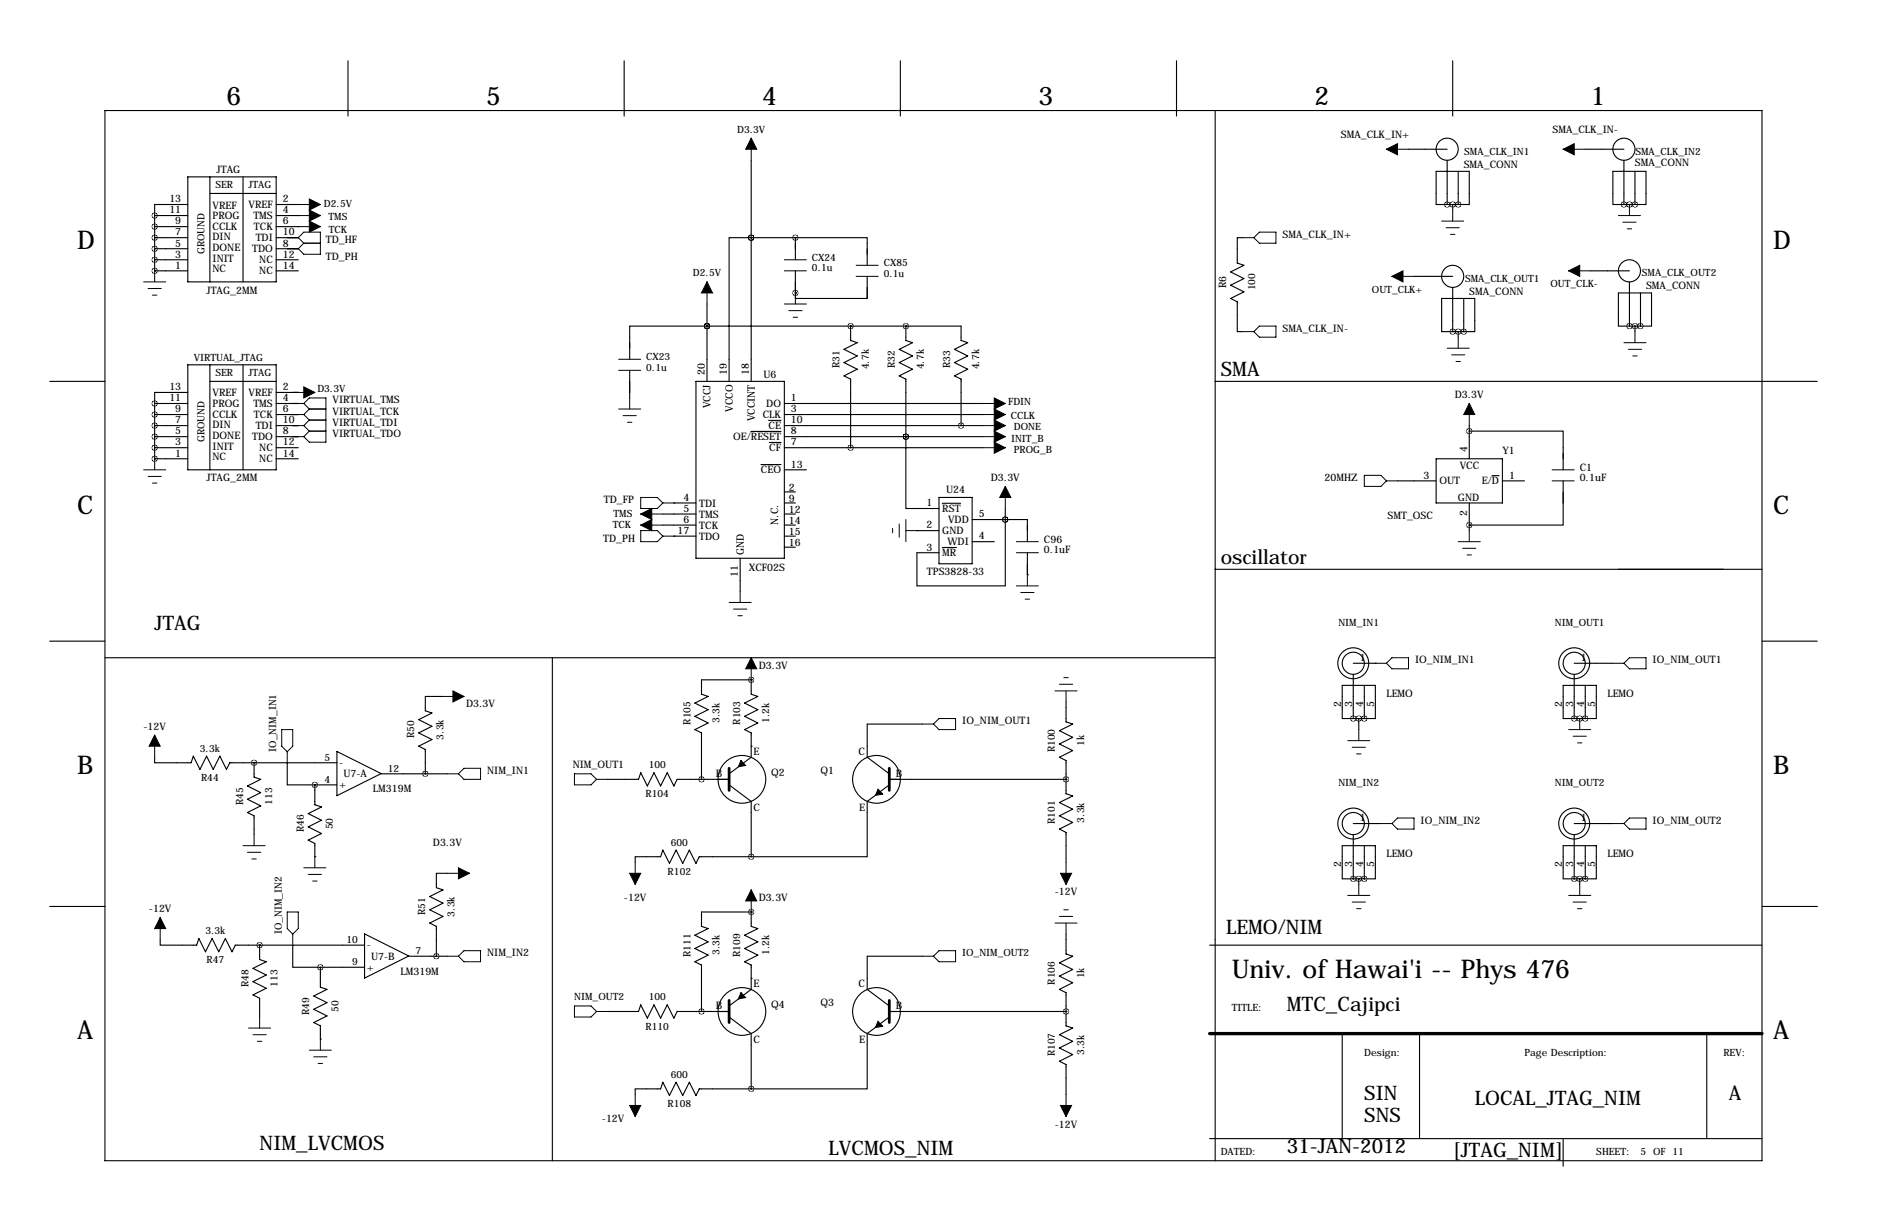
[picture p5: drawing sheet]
<svg xmlns="http://www.w3.org/2000/svg" width="432mm" height="279mm" viewBox="0 0 432 279" stroke-linecap="round" stroke-linejoin="round" font-family="sans-serif">
<g fill="none" stroke="#000" stroke-width=".25">
<path d="M80 14v12.7M143.5 14v12.7M207 14v12.7M270.5 14v12.7M334 14v12.7M24.1 25.4h381v241.3h-381zM172.7 36.8v50.8M279.4 25.4v241.3M323.8 34.3h8.9M332.7 36.8v10.2M335.3 39.4v7.6M364.5 34.3h8.9"/>
<path d="M373.4 36.8v10.2M375.9 39.4v7.6M35.6 59.7h7.6M35.6 57.2h7.6M35.6 54.6h7.6M35.6 52.1h7.6M35.6 49.5h7.6M35.6 49.5v12.7M43.2 47h-7.6v2.5M43.2 40.6h20.3v24.2h-20.3zM48.3 40.6v24.2M48.3 44.4h15.2"/>
<path d="M55.9 40.6v24.2M63.5 59.7h5.1M63.5 57.2h5.1M63.5 54.6h5.1M63.5 52.1h5.1M63.5 47h5.1M63.5 49.5h5.1M68.6 47h.1M68.6 49.5h.1M68.6 52.1h.1M172.7 54.6h-5.1v33M172.7 54.6h.1"/>
<path d="M172.7 54.6h10.2M182.9 54.6h16.5v6.4M182.9 54.6h.1M182.9 54.6v5.1M285.8 54.6h-1.3v5.9l1.5 .5-3 1.5 3 1.5-3 1.5 3 1.6-3 1.5 1.5 .7v6.9h1.3M332.7 47h-2.5v-7.6h7.6v7.6h-2.5M332.7 47h2.6M334 47v1.3M373.4 47h-2.6v-7.6h7.7v7.6h-2.6M373.4 47h2.5M374.6 47h.1M35.6 62.2h.1"/>
<path d="M35.6 62.2h7.6M63.5 62.2h5.1M162.6 74.9h.1M162.6 74.9h-17.8v7.6M162.6 69.8v17.8M162.6 74.9h58.4v3.3l1.5 .5-3 1.6 3 1.5-3 1.5 3 1.5-3 1.6 1.5 .7v10.7M182.9 67.3h.1M182.9 62.2v5.1M195.6 74.9h.1M195.6 74.9v3.3l1.5 .5-3 1.6 3 1.5-3 1.5 3 1.5-3 1.6 1.5 .7v15.8M199.4 63.5v5.1h-16.5v-1.3M208.3 74.9h.1"/>
<path d="M208.3 74.9v3.3l1.5 .5-3 1.6 3 1.5-3 1.5 3 1.5-3 1.6 1.5 .7v13.2M325.1 63.5h8.9M334 76.2h-2.5v-7.6h7.6v7.6h-2.6M334 66v10.2M334 76.2h2.5M335.3 76.2v1.3M336.5 68.6v7.6M365.8 62.2h8.8M374.6 74.9h-2.5v-7.6h7.6v7.6h-2.5M374.6 64.8v10.1M374.6 74.9h2.6M375.9 74.9v1.3"/>
<path d="M377.2 67.3v7.6M11.4 87.6h12.7M35.6 92.7h7.6M35.6 95.2h7.6M35.6 97.8h7.6M35.6 92.7v12.7M43.2 90.2h-7.6v2.5M43.2 83.8h20.3v24.1h-20.3zM48.3 87.6h15.2M48.3 83.8v24.1M55.9 83.8v24.1M63.5 92.7h5.1"/>
<path d="M63.5 95.2h5.1M63.5 97.8h5.1M63.5 90.2h5.1M144.8 85.1v6.3M160 87.6h20.3v40.7h-20.3zM172.7 99.1h6.9M176.7 96.6h2.9M180.3 92.7h45.8M180.3 95.2h45.8M180.3 97.8h45.8M279.4 87.6h138.4M337.8 99.1h21.6v8.8"/>
<path d="M337.8 97.8v7.6M35.6 105.4h.1M35.6 100.3h7.6M35.6 102.9h7.6M35.6 105.4h7.6M63.5 100.3h5.1M63.5 102.9h5.1M63.5 105.4h5.1M152.4 118.1h7.6M154.9 115.6h.1M154.9 115.6h5.1M175 106.7h4.6"/>
<path d="M176.9 101.7h2.7M180.3 115.6h2.6M180.3 118.1h2.6M180.3 100.3h45.8M180.3 102.9h45.8M180.3 107.9h5.1M180.3 113h2.6M208.3 100.3h.1M208.3 100.3v16.5h7.6M215.9 114.3h7.6v15.2h-7.6zM216.7 115.6h4.2M223.5 119.4h12.7v5.1"/>
<path d="M231.1 119.4v15.2h-20.3v-7.6h5.1M231.1 119.4h.1M231.1 116.8v2.6M321.3 110.5h8.9M330.2 105.4h15.2v10.2h-15.2zM337.8 115.6v6.3M343 109.3h1.7M345.4 110.5h5.1M359.4 110.5v10.2h-21.6M152.4 120.7h7.6M154.9 123.2h.1M154.9 123.2h5.1"/>
<path d="M170.2 128.3v7.6M180.3 120.7h2.6M180.3 123.2h2.6M180.3 125.7h2.6M210.8 121.9h.1M210.8 121.9h5.1M216.7 125.8h3.2M223.5 124.5h5.1M236.2 132.1h.1M236.2 127v5.1M279.4 130.8h125.7M337.8 120.7h.1"/>
<path d="M11.4 147.3h12.7M24.1 151.1h255.3M127 151.1v115.6M172.7 156.2h.1M172.7 156.2h-11.4v3.3l1.5 .5-3 1.5 3 1.6-3 1.5 3 1.5-3 1.5 1.5 .8v10.7M172.7 156.2v3.3l1.5 .5-3 1.5 3 1.6-3 1.5 3 1.5-3 1.5 1.5 .8v5.6l-5.1 3.8M311.1 152.4h5.1M311.1 154.9v10.2M313.7 157.5v7.6M316.2 152.4h.1M361.9 154.9v10.2M361.9 152.4h8.9"/>
<path d="M364.5 157.5v7.6M405.1 147.3h12.7M35.6 174v1.3h8.3l.5-1.6 1.6 3.1 1.5-3.1 1.5 3.1 1.5-3.1 1.6 3.1 .7-1.5h24.7M58.4 175.3h.1M58.4 175.3v3.3l1.5 .5-3 1.5 3 1.5-3 1.5 3 1.6-3 1.5 1.5 .8v4.3M66 175.3v5h6.4M77.5 172.7l10.1 5-10.1 5.1zM87.6 177.8h15.3M101.6 160h-3.8v3.3l1.5 .5-3 1.6 3 1.5-3 1.5 3 1.5-3 1.5 1.5 .8v5.6M139.7 179.1h7.1l.5-1.6 1.5 3.1 1.6-3.1 1.5 3.1 1.5-3.1 1.5 3.1 .8-1.5h5.6M161.3 179.1h6.3M172.7 171.4h.1"/>
<path d="M204.5 179.1h40.6M212.1 166.4h-12.7v7.6l5.1 3.8M245.1 179.1h.1M245.1 161.3v4.6l1.5 .5-3 1.5 3 1.5-3 1.5 3 1.6-3 1.5 1.5 .8v7.6l1.5 .5-3 1.5 3 1.5-3 1.6 3 1.5-3 1.5 1.5 .8v6.8M311.1 165.1h-2.5v-7.6h7.6v7.6h-2.5M311.1 165.1h2.6M312.4 165.1v2.5M361.9 165.1h-2.5v-7.6h7.6v7.6h-2.5M361.9 165.1h2.6M363.2 165.1h.1M72.4 180.3h.1M72.4 196.8h.1"/>
<path d="M72.4 180.3h5.1M72.4 180.3v4.6l1.5 .5-3 1.5 3 1.6-3 1.5 3 1.5-3 1.5 1.5 .8v3M167.6 180.3l5.1 3.8v12.7M172.7 196.8h-11.9l-.8 1.6-1.5-3.1-1.5 3.1-1.6-3.1-1.5 3.1-1.5-3.1-.5 1.5h-5.9v1.3M204.5 180.3l-5.1 3.8v12.7h-26.7M311.1 191.8v10.1M311.1 189.2h6.4M313.7 194.3v7.6M361.9 191.8v10.1M361.9 189.2h8.9M364.5 194.3v7.6M11.4 208.3h12.7"/>
<path d="M36.8 215.9v1.3h8.4l.5-1.6 1.5 3.1 1.6-3.1 1.5 3.1 1.5-3.1 1.5 3.1 .8-1.5h29.7M59.7 217.2h.1M59.7 217.2v3.3l1.5 .5-3 1.5 3 1.5-3 1.6 3 1.5-3 1.5 1.5 .8v4.3M67.3 217.2v5h6.4M83.8 214.6l10.2 5.1-10.2 5zM94 219.7h8.9M102.9 200.7h-2.6v3.3l1.6 .5-3.1 1.5 3.1 1.5-3.1 1.5 3.1 1.6-3.1 1.5 1.5 .8v6.8M172.7 209.5h.1M172.7 209.5v3.4l1.5 .5-3 1.5 3 1.5-3 1.5 3 1.6-3 1.5 1.5 .7v5.6l-5.1 3.8M172.7 209.5h-11.4v3.4l1.5 .5-3 1.5 3 1.5-3 1.5 3 1.6-3 1.5 1.5 .7v10.7M212.1 219.7h-12.7v7.6l5.1 3.8M245.1 214.6v4.6l1.5 .5-3 1.5 3 1.6-3 1.5 3 1.5-3 1.5 1.5 .8v7.6l1.5 .5-3 1.5 3 1.6-3 1.5 3 1.5-3 1.5 1.5 .8v6.9"/>
<path d="M278.1 217.2h127M311.1 201.9h-2.5v-7.6h7.6v7.6h-2.5M311.1 201.9h2.6M312.4 201.9v1.3M361.9 201.9h-2.5v-7.6h7.6v7.6h-2.5M361.9 201.9h2.6M363.2 201.9v1.3M405.2 208.3h12.7M73.7 238.8h.1M73.7 222.2h10.1M73.7 222.2v4.6l1.5 .5-3.1 1.6 3.1 1.5-3.1 1.5 3.1 1.5-3.1 1.5 1.6 .8v3.1M139.7 232.4h7.1l.5-1.5 1.5 3 1.6-3 1.5 3 1.5-3 1.5 3 .8-1.5h11.9"/>
<path d="M167.6 233.7l5.1 3.8v12.7M172.7 224.8h.1M204.5 233.7l-5.1 3.8v12.7h-26.7M204.5 232.4h40.6M245.1 232.4h.1M308.6 237.5v24.1M326.4 237.5v24.1M392.4 237.5v24.1M172.7 250.2h-11.9l-.8 1.5-1.5-3-1.5 3-1.6-3-1.5 3-1.5-3-.5 1.5h-5.9v1.3M278.1 261.6h127M359.4 261.6v6.4"/>
<circle cx="332.7" cy="34.3" r="2.54"/>
<circle cx="373.4" cy="34.3" r="2.54"/>
<circle cx="334" cy="63.5" r="2.54"/>
<circle cx="374.7" cy="62.2" r="2.54"/>
<circle cx="311.1" cy="152.4" r="3.6"/>
<circle cx="311.2" cy="152.4" r="2.54"/>
<circle cx="361.9" cy="152.4" r="3.6"/>
<circle cx="362" cy="152.4" r="2.54"/>
<circle cx="170.6" cy="179.1" r="5.5"/>
<circle cx="201.5" cy="179.1" r="5.5"/>
<circle cx="311.1" cy="189.2" r="3.6"/>
<circle cx="311.2" cy="189.2" r="2.54"/>
<circle cx="361.9" cy="189.2" r="3.6"/>
<circle cx="362" cy="189.2" r="2.54"/>
<circle cx="170.6" cy="232.4" r="5.5"/>
<circle cx="201.5" cy="232.4" r="5.5"/>
</g>
<path d="M278.1 237.5h127" fill="none" stroke="#000" stroke-width=".76"/>
<g fill="none" stroke="#000" stroke-width=".23">
<path d="M172.7 31.8v5M318.8 34.3h5M359.4 34.3h5.1M66 57.2h2.6M66 54.6h2.6M68.6 47h5.1M68.6 49.5h5.1M68.6 52.1h5.1M68.6 54.6l1.2-1.3h3.9v5.1h-3.9l-1.2-1.2M68.6 54.6l1.2 1.3M69.8 55.9h3.9M69.8 55.9l-1.2 1.3"/>
<path d="M180.3 59.7h5.1M285.8 54.6h2.5M289.6 53.3h3.8v2.6h-3.8l-1.3-1.3zM331.5 50.8h5M332.5 52.3h3M333.5 53.8h1M334 48.3v2.5M372.1 49.5h5.1M373.1 51.1h3.1M374.1 52.6h1.1M374.6 47v2.5M33 64.8h5.1"/>
<path d="M34 66.3h3.1M35.1 67.8h1M35.6 62.2v2.6M162.6 64.8v5M180.3 62.2h5.1M180.3 69.8h5.1M181.4 71.4h3M182.4 72.9h1M182.9 67.3v2.5M196.8 61h5.1M196.8 63.5h5.1M285.8 76.2h2.5"/>
<path d="M288.3 76.2l1.3-1.3h3.8v2.6h-3.8zM320 63.5h5.1M335.3 77.5v2.5M360.7 62.2h5.1M373.4 78.7h5.1M375.9 76.2v2.5M67.3 92.7h2.5M67.3 95.2h2.5M67.3 97.8h2.5M67.3 90.2h5.1M69.8 92.7l1.3-1.3h3.8v10.2h-3.8l-1.3-1.3M69.8 92.7l1.3 1.3"/>
<path d="M69.8 95.2l1.3 1.3M69.8 97.8l1.3 1.3M71.1 94h3.8M71.1 96.5h3.8M71.1 94l-1.3 1.2M71.1 99.1h3.8M71.1 96.5l-1.3 1.3M71.1 99.1l-1.3 1.2M142.2 82.5h5.1M142.2 85.1h5.1M142.2 94h5.1M143.3 95.5h3"/>
<path d="M144.3 97h1M144.8 91.4v2.6M226.1 92.7h5M226.1 95.2h5M226.1 97.8h5M332.7 80h5.1M333.8 81.5h3M334.8 83.1h1M337.8 92.7v5.1M374.4 80.3h3M375.4 81.8h1M33 107.9h5.1"/>
<path d="M34 109.5h3.1M35.1 111h1M35.6 105.4v2.5M67.3 100.3h2.5M147.3 118.1h5.1M147.3 114.3h3.8l1.3 1.3-1.3 1.2h-3.8zM152.4 115.6h2.5M208.3 119.4v5.1M226.1 100.3h5M226.1 102.9h5M231.1 111.8v5M313.7 109.2h3.8l1.3 1.3-1.3 1.3h-3.8z"/>
<path d="M318.8 110.5h2.5M356.9 107.9h5M356.9 110.5h5M147.3 121.9h3.8l1.3 1.3-1.3 1.3h-3.8zM147.3 120.7h5.1M152.4 123.2h2.5M167.6 138.4h5.1M168.7 140h3M170.2 135.9v2.5M205.2 121.4v1M206.8 120.4v3M208.3 121.9h2.5"/>
<path d="M233.7 124.5h5.1M233.7 127h5.1M233.7 134.6h5.1M234.7 136.1h3M235.7 137.7h1M236.2 132.1v2.5M335.3 124.5h5.1M336.3 126h3M337.3 127.5h1M337.8 121.9v2.6M169.7 141.5h1M172.7 151.1v5.1"/>
<path d="M242.6 158.8h5M243.6 157.2h3M244.6 155.7h1M245.1 158.8v2.5M316.2 152.4h2.6M318.8 152.4l1.2-1.3h3.8v2.6h-3.8zM370.8 152.4h2.6M374.6 151.1h3.9v2.6h-3.9l-1.2-1.3zM35.6 168.9v5.1M64.8 167.6h2.5v3.8l-1.3 1.3-1.2-1.3zM66 172.7v2.6M101.6 160h5.1"/>
<path d="M102.9 177.8h2.5M106.7 176.5h3.8v2.6h-3.8l-1.3-1.3zM132.1 177.8h3.8l1.3 1.3-1.3 1.2h-3.8zM137.2 179.1h2.5M212.1 166.4h2.5M215.9 165.1h3.8v2.5h-3.8l-1.3-1.2zM309.9 170.2h5.1M310.9 171.7h3M311.9 173.2h1M312.4 167.6v2.6M360.7 167.6h5.1M361.7 169.2h3"/>
<path d="M362.7 170.7h1M363.2 165.1v2.5M55.9 194.3h5.1M56.9 195.8h3M57.9 197.4h1M58.4 191.8v2.5M69.8 199.4h5.1M72.4 196.8v2.6M146 198.1v5.1M245.1 198.1v5.1M317.5 189.2h2.5M321.3 188h3.8v2.5h-3.8l-1.3-1.3z"/>
<path d="M370.8 189.2h2.6M374.6 188h3.9v2.5h-3.9l-1.2-1.3zM36.8 210.8v5.1M66 209.5h2.6v3.9l-1.3 1.2-1.3-1.2zM67.3 214.6v2.6M70.9 200.9h3M71.9 202.4h1M102.9 219.7h2.5M102.9 200.7h5M106.7 218.4h3.8v2.6h-3.8l-1.3-1.3zM172.7 204.5v5M212.1 219.7h2.5"/>
<path d="M215.9 218.4h3.8v2.6h-3.8l-1.3-1.3zM242.6 212.1h5M243.6 210.6h3M244.6 209h1M245.1 212.1v2.5M309.9 205.7h5.1M310.9 207.3h3M311.9 208.8h1M312.4 203.2v2.5M360.7 205.7h5.1M361.7 207.3h3M362.7 208.8h1"/>
<path d="M363.2 203.2v2.5M57.1 236.2h5.1M58.2 237.7h3M59.2 239.3h1M59.7 233.7v2.5M73.7 238.8v2.5M132.1 231.1h3.8l1.3 1.3-1.3 1.3h-3.8zM137.2 232.4h2.5M71.1 241.3h5.1M72.1 242.8h3.1M73.2 244.3h1M146 251.5v5"/>
<path d="M245.1 251.5v5"/>
</g>
<path d="M167.6 176.5v5.1M204.5 176.5v5.1M167.6 229.9v5M204.5 229.9v5" fill="none" stroke="#000" stroke-width=".63"/>
<path d="M170.4 174.8l1 1.1-1.6 .3zM201.9 181.4l1 1.1-1.6 .2zM170.4 228.1l1 1.1-1.6 .3zM201.9 234.7l1 1.1-1.6 .3z" fill="#000" stroke="#000" stroke-width=".25"/>
<g fill="#000" stroke="#000" stroke-width=".23">
<path d="M172.7 31.8l1.3 2.5h-2.6zM318.8 34.3l2.5-1.3v2.6zM359.4 34.3l2.5-1.3v2.6zM71.1 45.7l2.6 1.3-2.6 1.3zM71.1 48.3l2.6 1.2-2.6 1.3zM71.1 50.8l2.6 1.3-2.6 1.2zM162.6 64.8l1.2 2.5h-2.5zM320 63.5l2.6-1.3v2.6zM360.7 62.2l2.5-1.2v2.5zM69.8 88.9l2.6 1.3-2.6 1.2zM228.6 91.4l2.5 1.3-2.5 1.3zM228.6 94l2.5 1.2-2.5 1.3z"/>
<path d="M228.6 96.5l2.5 1.3-2.5 1.3zM337.8 92.7l1.3 2.5h-2.6zM147.3 118.1l2.6-1.3v2.6zM228.6 99.1l2.5 1.2-2.5 1.3zM228.6 101.6l2.5 1.3-2.5 1.2zM231.1 111.8l1.3 2.5h-2.5zM147.3 120.7l2.6-1.3v2.5zM172.7 151.1l1.3 2.6h-2.6zM35.6 168.9l1.2 2.5h-2.5zM104.1 158.8l2.6 1.2-2.6 1.3zM36.8 210.8l1.3 2.6h-2.5zM105.4 199.4l2.5 1.3-2.5 1.2z"/>
<path d="M144.8 200.7h2.5l-1.3 2.5zM172.7 204.5l1.3 2.5h-2.6zM243.8 200.7h2.6l-1.3 2.5zM144.8 254h2.5l-1.3 2.5zM243.8 254h2.6l-1.3 2.5z"/>
</g>
<path d="M35.5 59.7a.05 .05 0 0 0 .1 0 .05 .05 0 0 0-.1 0zM35.5 57.2a.05 .05 0 0 0 .1 0 .05 .05 0 0 0-.1 0zM35.5 54.6a.05 .05 0 0 0 .1 0 .05 .05 0 0 0-.1 0zM35.5 52.1a.05 .05 0 0 0 .1 0 .05 .05 0 0 0-.1 0zM35.5 49.5a.05 .05 0 0 0 .1 0 .05 .05 0 0 0-.1 0zM35.5 62.2a.05 .05 0 0 0 .1 0 .05 .05 0 0 0-.1 0zM208.2 74.9a.05 .05 0 0 0 .1 0 .05 .05 0 0 0-.1 0zM162.5 74.9a.05 .05 0 0 0 .1 0 .05 .05 0 0 0-.1 0zM195.5 102.9a.05 .05 0 0 0 .1 0 .05 .05 0 0 0-.1 0zM208.2 100.3a.05 .05 0 0 0 .1 0 .05 .05 0 0 0-.1 0zM220.9 97.8a.05 .05 0 0 0 .1 0 .05 .05 0 0 0-.1 0zM172.7 54.6a.05 .05 0 0 0 .1 0 .05 .05 0 0 0-.1 0zM195.5 74.9a.05 .05 0 0 0 .1 0 .05 .05 0 0 0-.1 0zM162.5 74.9a.05 .05 0 0 0 .1 0 .05 .05 0 0 0-.1 0zM231.1 119.4a.05 .05 0 0 0 .1 0 .05 .05 0 0 0-.1 0zM231.1 119.4a.05 .05 0 0 0 .1 0 .05 .05 0 0 0-.1 0zM208.2 100.3a.05 .05 0 0 0 .1 0 .05 .05 0 0 0-.1 0zM172.7 54.6a.05 .05 0 0 0 .1 0 .05 .05 0 0 0-.1 0zM182.8 54.6a.05 .05 0 0 0 .1 0 .05 .05 0 0 0-.1 0zM182.8 67.3a.05 .05 0 0 0 .1 0 .05 .05 0 0 0-.1 0zM35.5 102.9a.05 .05 0 0 0 .1 0 .05 .05 0 0 0-.1 0zM35.5 100.3a.05 .05 0 0 0 .1 0 .05 .05 0 0 0-.1 0zM35.5 97.8a.05 .05 0 0 0 .1 0 .05 .05 0 0 0-.1 0zM35.5 95.3a.05 .05 0 0 0 .1 0 .05 .05 0 0 0-.1 0zM35.5 92.7a.05 .05 0 0 0 .1 0 .05 .05 0 0 0-.1 0zM35.5 105.4a.05 .05 0 0 0 .1 0 .05 .05 0 0 0-.1 0zM332.7 47a.05 .05 0 0 0 .1 0 .05 .05 0 0 0-.1 0zM334 47a.05 .05 0 0 0 .1 0 .05 .05 0 0 0-.1 0zM335.2 47a.05 .05 0 0 0 .1 0 .05 .05 0 0 0-.1 0zM373.3 47a.05 .05 0 0 0 .1 0 .05 .05 0 0 0-.1 0zM374.6 47a.05 .05 0 0 0 .1 0 .05 .05 0 0 0-.1 0zM375.9 47a.05 .05 0 0 0 .1 0 .05 .05 0 0 0-.1 0zM334 76.2a.05 .05 0 0 0 .1 0 .05 .05 0 0 0-.1 0zM335.2 76.2a.05 .05 0 0 0 .1 0 .05 .05 0 0 0-.1 0zM336.5 76.2a.05 .05 0 0 0 .1 0 .05 .05 0 0 0-.1 0zM374.6 74.9a.05 .05 0 0 0 .1 0 .05 .05 0 0 0-.1 0zM375.9 74.9a.05 .05 0 0 0 .1 0 .05 .05 0 0 0-.1 0zM377.1 74.9a.05 .05 0 0 0 .1 0 .05 .05 0 0 0-.1 0zM311.1 165.1a.05 .05 0 0 0 .1 0 .05 .05 0 0 0-.1 0zM312.4 165.1a.05 .05 0 0 0 .1 0 .05 .05 0 0 0-.1 0zM313.6 165.1a.05 .05 0 0 0 .1 0 .05 .05 0 0 0-.1 0zM311.1 201.9a.05 .05 0 0 0 .1 0 .05 .05 0 0 0-.1 0zM312.4 201.9a.05 .05 0 0 0 .1 0 .05 .05 0 0 0-.1 0zM313.6 201.9a.05 .05 0 0 0 .1 0 .05 .05 0 0 0-.1 0zM361.9 201.9a.05 .05 0 0 0 .1 0 .05 .05 0 0 0-.1 0zM363.2 201.9a.05 .05 0 0 0 .1 0 .05 .05 0 0 0-.1 0zM364.4 201.9a.05 .05 0 0 0 .1 0 .05 .05 0 0 0-.1 0zM58.4 175.3a.05 .05 0 0 0 .1 0 .05 .05 0 0 0-.1 0zM72.3 180.3a.05 .05 0 0 0 .1 0 .05 .05 0 0 0-.1 0zM59.6 217.2a.05 .05 0 0 0 .1 0 .05 .05 0 0 0-.1 0zM73.6 222.3a.05 .05 0 0 0 .1 0 .05 .05 0 0 0-.1 0zM97.7 177.8a.05 .05 0 0 0 .1 0 .05 .05 0 0 0-.1 0zM100.3 219.7a.05 .05 0 0 0 .1 0 .05 .05 0 0 0-.1 0zM361.9 165.1a.05 .05 0 0 0 .1 0 .05 .05 0 0 0-.1 0zM363.2 165.1a.05 .05 0 0 0 .1 0 .05 .05 0 0 0-.1 0zM364.4 165.1a.05 .05 0 0 0 .1 0 .05 .05 0 0 0-.1 0zM245.1 179.1a.05 .05 0 0 0 .1 0 .05 .05 0 0 0-.1 0zM172.7 196.9a.05 .05 0 0 0 .1 0 .05 .05 0 0 0-.1 0zM161.2 179.1a.05 .05 0 0 0 .1 0 .05 .05 0 0 0-.1 0zM172.7 156.2a.05 .05 0 0 0 .1 0 .05 .05 0 0 0-.1 0zM245.1 232.4a.05 .05 0 0 0 .1 0 .05 .05 0 0 0-.1 0zM172.7 250.2a.05 .05 0 0 0 .1 0 .05 .05 0 0 0-.1 0zM161.2 232.4a.05 .05 0 0 0 .1 0 .05 .05 0 0 0-.1 0zM172.7 209.6a.05 .05 0 0 0 .1 0 .05 .05 0 0 0-.1 0zM337.8 99.1a.05 .05 0 0 0 .1 0 .05 .05 0 0 0-.1 0zM337.8 120.7a.05 .05 0 0 0 .1 0 .05 .05 0 0 0-.1 0z" fill="#000" stroke="#000" stroke-width="1.3"/>
<g font-size="5.9">
<text x="52.1" y="24.1">6</text>
<text x="111.8" y="24.1">5</text>
<text x="175.3" y="24.1">4</text>
<text x="238.8" y="24.1">3</text>
<text x="302.3" y="24.1">2</text>
<text x="365.8" y="24.1">1</text>
<text x="17.8" y="57.2">D</text>
<text x="407.7" y="57.2">D</text>
<text x="17.8" y="118.1">C</text>
<text x="407.7" y="118.1">C</text>
<text x="17.8" y="177.8">B</text>
<text x="407.7" y="177.8">B</text>
<text x="283.2" y="224.8">Univ. of Hawai'i -- Phys 476</text>
<text x="17.8" y="238.8">A</text>
<text x="407.7" y="238.8">A</text>
</g>
<g font-size="4.6">
<text x="280.7" y="86.4">SMA</text>
<text x="280.7" y="129.5">oscillator</text>
<text x="35.6" y="144.8">JTAG</text>
<text x="281.9" y="214.6">LEMO/NIM</text>
<text x="295.9" y="232.4">MTC_Cajipci</text>
<text x="313.7" y="252.7">SIN</text>
<text x="313.7" y="257.8">SNS</text>
<text x="339.1" y="254">LOCAL_JTAG_NIM</text>
<text x="397.5" y="252.7">A</text>
<text x="59.7" y="264.2">NIM_LVCMOS</text>
<text x="190.5" y="265.4">LVCMOS_NIM</text>
<text x="295.9" y="264.8">31-JAN-2012</text>
<text x="334.1" y="265.8">[JTAG_NIM]</text>
</g>
<g font-size="2.4">
<text x="308.3" y="31.8">SMA_CLK_IN+</text>
<text x="357" y="30.5">SMA_CLK_IN-</text>
<text x="49.8" y="39.8">JTAG</text>
<text x="336.5" y="38.5">SMA_CONN</text>
<text x="375.9" y="38.2">SMA_CONN</text>
<text x="38.9" y="46.5">13</text>
<text x="48.9" y="47.9">VREF</text>
<text x="57.2" y="47.8">VREF</text>
<text x="65" y="46.5">2</text>
<text x="38.9" y="49">11</text>
<text x="40.3" y="51.6">9</text>
<text x="48.9" y="52.8">CCLK</text>
<text x="48.9" y="50.4">PROG</text>
<text x="58.3" y="50.4">TMS</text>
<text x="58.4" y="52.9">TCK</text>
<text x="65" y="49">4</text>
<text x="65" y="51.6">6</text>
<text x="40.3" y="59.2">3</text>
<text x="40.3" y="56.6">5</text>
<text x="40.3" y="54.1">7</text>
<text x="48.9" y="57.7">DONE</text>
<text x="48.9" y="55.2">DIN</text>
<text x="58" y="58">TDO</text>
<text x="58.8" y="55.4">TDI</text>
<text x="65" y="56.6">8</text>
<text x="65" y="54.1">10</text>
<text x="65" y="59.2">12</text>
<text x="74.9" y="59.7">TD_PH</text>
<text x="74.9" y="55.9">TD_HF</text>
<text x="294.9" y="54.6">SMA_CLK_IN+</text>
<text x="40.3" y="61.7">1</text>
<text x="48.9" y="62.6">NC</text>
<text x="48.9" y="60.1">INIT</text>
<text x="59.6" y="60.5">NC</text>
<text x="59.6" y="63.1">NC</text>
<text x="65" y="61.7">14</text>
<text x="47.5" y="67.4">JTAG_2MM</text>
<text x="281.9" y="66.2" transform="rotate(-90 281.9 66.2)">R6</text>
<text x="337.8" y="67.7">SMA_CONN</text>
<text x="378.5" y="66.4">SMA_CONN</text>
<text x="294.9" y="76.2">SMA_CLK_IN-</text>
<text x="38.9" y="89.7">13</text>
<text x="65" y="89.7">2</text>
<text x="162.1" y="86.1" transform="rotate(-90 162.1 86.1)">20</text>
<text x="167.1" y="86.1" transform="rotate(-90 167.1 86.1)">19</text>
<text x="172.2" y="86.1" transform="rotate(-90 172.2 86.1)">18</text>
<text x="175.5" y="86.9">U6</text>
<text x="38.9" y="92.2">11</text>
<text x="40.3" y="94.7">9</text>
<text x="48.9" y="96">CCLK</text>
<text x="48.9" y="93.5">PROG</text>
<text x="48.9" y="91.1">VREF</text>
<text x="57.2" y="91">VREF</text>
<text x="58.3" y="93.5">TMS</text>
<text x="65" y="92.2">4</text>
<text x="65" y="94.7">6</text>
<text x="76.5" y="92.7">VIRTUAL_TMS</text>
<text x="76.5" y="95.2">VIRTUAL_TCK</text>
<text x="163.4" y="93.8" transform="rotate(-90 163.4 93.8)">VCCJ</text>
<text x="168.5" y="94.6" transform="rotate(-90 168.5 94.6)">VCCO</text>
<text x="176.2" y="93.5">DO</text>
<text x="181.9" y="92.2">1</text>
<text x="181.9" y="94.7">3</text>
<text x="334.5" y="91.4">D3.3V</text>
<text x="40.3" y="99.8">5</text>
<text x="40.3" y="97.3">7</text>
<text x="48.9" y="100.9">DONE</text>
<text x="48.9" y="98.4">DIN</text>
<text x="58" y="101.2">TDO</text>
<text x="58.4" y="96.1">TCK</text>
<text x="58.8" y="98.6">TDI</text>
<text x="65" y="99.8">8</text>
<text x="65" y="97.3">10</text>
<text x="76.5" y="97.8">VIRTUAL_TDI</text>
<text x="76.5" y="100.3">VIRTUAL_TDO</text>
<text x="168.6" y="101.2">OE/RESET</text>
<text x="173.6" y="96.8" transform="rotate(-90 173.6 96.8)">VCCINT</text>
<text x="175.4" y="96.1">CLK</text>
<text x="176.7" y="98.6">CE</text>
<text x="181.9" y="97.3">10</text>
<text x="181.9" y="99.8">8</text>
<text x="40.3" y="104.9">1</text>
<text x="40.3" y="102.4">3</text>
<text x="48.9" y="105.7">NC</text>
<text x="48.9" y="103.3">INIT</text>
<text x="59.6" y="103.7">NC</text>
<text x="59.6" y="106.2">NC</text>
<text x="65" y="102.4">12</text>
<text x="65" y="104.9">14</text>
<text x="176.9" y="103.7">CF</text>
<text x="181.9" y="102.4">7</text>
<text x="181.9" y="107.4">13</text>
<text x="335.6" y="107.8">VCC</text>
<text x="337.3" y="103.9" transform="rotate(-90 337.3 103.9)">4</text>
<text x="345.4" y="104.4">Y1</text>
<text x="47.5" y="110.6">JTAG_2MM</text>
<text x="175" y="108.8">CEO</text>
<text x="181.4" y="112.8">2</text>
<text x="217.5" y="113.3">U24</text>
<text x="227.8" y="110.5">D3.3V</text>
<text x="304.6" y="110.5">20MHZ</text>
<text x="327.3" y="110">3</text>
<text x="331" y="111.3">OUT</text>
<text x="340.7" y="111.3">E/D</text>
<text x="347" y="110">1</text>
<text x="363.2" y="108.2">C1</text>
<text x="363.2" y="110.6">0.1uF</text>
<text x="138.9" y="115.6">TD_FP</text>
<text x="157.1" y="115.1">4</text>
<text x="157.1" y="117.6">5</text>
<text x="160.8" y="116.4">TDI</text>
<text x="160.8" y="118.9">TMS</text>
<text x="181.4" y="117.9">12</text>
<text x="181.4" y="115.3">9</text>
<text x="213" y="116.3">1</text>
<text x="216.7" y="117.7">RST</text>
<text x="225" y="118.9">5</text>
<text x="319" y="119.3">SMT_OSC</text>
<text x="335.2" y="115.1">GND</text>
<text x="337.3" y="118.5" transform="rotate(-90 337.3 118.5)">2</text>
<text x="138.7" y="124.5">TD_PH</text>
<text x="155.8" y="122.7">17</text>
<text x="157.1" y="120.1">6</text>
<text x="160.8" y="121.5">TCK</text>
<text x="160.8" y="124">TDO</text>
<text x="178.9" y="120.7" transform="rotate(-90 178.9 120.7)">N.C.</text>
<text x="181.4" y="125.5">16</text>
<text x="181.4" y="122.9">15</text>
<text x="181.4" y="120.4">14</text>
<text x="213" y="121.4">2</text>
<text x="216.7" y="122.8">GND</text>
<text x="217.9" y="125.3">WDI</text>
<text x="218" y="120.2">VDD</text>
<text x="225" y="124">4</text>
<text x="240" y="124.7">C96</text>
<text x="171" y="127.5" transform="rotate(-90 171 127.5)">GND</text>
<text x="172.2" y="131.2">XCF02S</text>
<text x="213" y="126.5">3</text>
<text x="216.7" y="127.8">MR</text>
<text x="240" y="127.1">0.1uF</text>
<text x="169.7" y="132.5" transform="rotate(-90 169.7 132.5)">11</text>
<text x="213.1" y="132.2">TPS3828-33</text>
<text x="174.5" y="153.7">D3.3V</text>
<text x="312.7" y="151.9">1</text>
<text x="325.4" y="152.4">IO_NIM_IN1</text>
<text x="363.5" y="151.9">1</text>
<text x="380" y="152.4">IO_NIM_OUT1</text>
<text x="318.8" y="160.2">LEMO</text>
<text x="369.6" y="160.2">LEMO</text>
<text x="33" y="167.6">-12V</text>
<text x="107.2" y="162.6">D3.3V</text>
<text x="221.2" y="166.4">IO_NIM_OUT1</text>
<text x="308.4" y="162.4" transform="rotate(-90 308.4 162.4)">2</text>
<text x="310.9" y="162.4" transform="rotate(-90 310.9 162.4)">3</text>
<text x="313.4" y="162.4" transform="rotate(-90 313.4 162.4)">4</text>
<text x="316" y="162.4" transform="rotate(-90 316 162.4)">5</text>
<text x="359.2" y="162.4" transform="rotate(-90 359.2 162.4)">2</text>
<text x="361.7" y="162.4" transform="rotate(-90 361.7 162.4)">3</text>
<text x="364.2" y="162.4" transform="rotate(-90 364.2 162.4)">4</text>
<text x="366.8" y="162.4" transform="rotate(-90 366.8 162.4)">5</text>
<text x="173.2" y="173.5">E</text>
<text x="197.4" y="173.5">C</text>
<text x="78" y="176">-</text>
<text x="79" y="178.6">U7-A</text>
<text x="112" y="177.8">NIM_IN1</text>
<text x="131.7" y="176.5">NIM_OUT1</text>
<text x="164.6" y="178.6">B</text>
<text x="177.3" y="178.3">Q2</text>
<text x="188.6" y="177.8">Q1</text>
<text x="206" y="178.6">B</text>
<text x="78" y="181.2">+</text>
<text x="85.8" y="182">LM319M</text>
<text x="173.2" y="186.3">C</text>
<text x="197.5" y="186.3">E</text>
<text x="312.7" y="188.7">1</text>
<text x="326.6" y="189.2">IO_NIM_IN2</text>
<text x="363.5" y="188.7">1</text>
<text x="380" y="189.2">IO_NIM_OUT2</text>
<text x="99.5" y="194.3">D3.3V</text>
<text x="318.8" y="197">LEMO</text>
<text x="369.6" y="197">LEMO</text>
<text x="308.4" y="199.2" transform="rotate(-90 308.4 199.2)">2</text>
<text x="310.9" y="199.2" transform="rotate(-90 310.9 199.2)">3</text>
<text x="313.4" y="199.2" transform="rotate(-90 313.4 199.2)">4</text>
<text x="316" y="199.2" transform="rotate(-90 316 199.2)">5</text>
<text x="359.2" y="199.2" transform="rotate(-90 359.2 199.2)">2</text>
<text x="361.7" y="199.2" transform="rotate(-90 361.7 199.2)">3</text>
<text x="364.2" y="199.2" transform="rotate(-90 364.2 199.2)">4</text>
<text x="366.8" y="199.2" transform="rotate(-90 366.8 199.2)">5</text>
<text x="34.2" y="209.5">-12V</text>
<text x="143.5" y="207">-12V</text>
<text x="174.5" y="207">D3.3V</text>
<text x="242.5" y="205.7">-12V</text>
<text x="84.3" y="217.9">-</text>
<text x="85.3" y="220.5">U7-B</text>
<text x="112" y="219.7">NIM_IN2</text>
<text x="84.3" y="223.1">+</text>
<text x="92.1" y="223.9">LM319M</text>
<text x="173.2" y="226.8">E</text>
<text x="197.4" y="226.8">C</text>
<text x="164.6" y="231.9">B</text>
<text x="177.3" y="231.6">Q4</text>
<text x="188.6" y="231.1">Q3</text>
<text x="206" y="231.9">B</text>
<text x="173.2" y="239.7">C</text>
<text x="197.5" y="239.7">E</text>
<text x="138.4" y="257.8">-12V</text>
<text x="242.5" y="259.1">-12V</text>
</g>
<g font-size="2.3">
<text x="169.5" y="30.5">D3.3V</text>
<text x="336.7" y="35.6">SMA_CLK_IN1</text>
<text x="376" y="35.6">SMA_CLK_IN2</text>
<text x="49.5" y="43.2">SER</text>
<text x="57.1" y="43.2">JTAG</text>
<text x="74.5" y="47.5">D2.5V</text>
<text x="75.5" y="50.5">TMS</text>
<text x="75.6" y="53.6">TCK</text>
<text x="47" y="58.4" transform="rotate(-90 47 58.4)">GROUND</text>
<text x="186.7" y="59.9">CX24</text>
<text x="159.3" y="63.5">D2.5V</text>
<text x="186.7" y="62.3">0.1u</text>
<text x="203.2" y="61.2">CX85</text>
<text x="203.2" y="63.6">0.1u</text>
<text x="336.9" y="64.8">SMA_CLK_OUT1</text>
<text x="377.5" y="63.5">SMA_CLK_OUT2</text>
<text x="288.6" y="66.7" transform="rotate(-90 288.6 66.7)">100</text>
<text x="315.4" y="67.3">OUT_CLK+</text>
<text x="356.5" y="66">OUT_CLK-</text>
<text x="44.6" y="83">VIRTUAL_JTAG</text>
<text x="148.6" y="82.8">CX23</text>
<text x="49.5" y="86.4">SER</text>
<text x="57.1" y="86.4">JTAG</text>
<text x="148.6" y="85.2">0.1u</text>
<text x="193" y="84.6" transform="rotate(-90 193 84.6)">R31</text>
<text x="199.7" y="84.9" transform="rotate(-90 199.7 84.9)">4.7k</text>
<text x="205.7" y="84.6" transform="rotate(-90 205.7 84.6)">R32</text>
<text x="212.4" y="84.9" transform="rotate(-90 212.4 84.9)">4.7k</text>
<text x="218.4" y="84.6" transform="rotate(-90 218.4 84.6)">R33</text>
<text x="225.1" y="84.9" transform="rotate(-90 225.1 84.9)">4.7k</text>
<text x="73" y="90.2">D3.3V</text>
<text x="231.8" y="93">FDIN</text>
<text x="47" y="101.6" transform="rotate(-90 47 101.6)">GROUND</text>
<text x="232.4" y="96.3">CCLK</text>
<text x="232.5" y="101.6">INIT_B</text>
<text x="233.1" y="98.8">DONE</text>
<text x="233.1" y="104.1">PROG_B</text>
<text x="141.1" y="118.9">TMS</text>
<text x="140.9" y="121.4">TCK</text>
<text x="307.7" y="143.8">NIM_IN1</text>
<text x="357.5" y="143.8">NIM_OUT1</text>
<text x="158.7" y="166.5" transform="rotate(-90 158.7 166.5)">R105</text>
<text x="165.4" y="166.1" transform="rotate(-90 165.4 166.1)">3.3k</text>
<text x="170.2" y="166.5" transform="rotate(-90 170.2 166.5)">R103</text>
<text x="176.9" y="166.1" transform="rotate(-90 176.9 166.1)">1.2k</text>
<text x="46" y="172.7">3.3k</text>
<text x="63.5" y="172.7" transform="rotate(-90 63.5 172.7)">IO_NIM_IN1</text>
<text x="95.2" y="169.7" transform="rotate(-90 95.2 169.7)">R50</text>
<text x="101.9" y="169.9" transform="rotate(-90 101.9 169.9)">3.3k</text>
<text x="242.6" y="172.9" transform="rotate(-90 242.6 172.9)">R100</text>
<text x="249.3" y="171.4" transform="rotate(-90 249.3 171.4)">1k</text>
<text x="46.2" y="179.4">R44</text>
<text x="74.6" y="174.8">5</text>
<text x="74.6" y="179.8">4</text>
<text x="89.2" y="177.3">12</text>
<text x="149.2" y="176.5">100</text>
<text x="55.9" y="184.9" transform="rotate(-90 55.9 184.9)">R45</text>
<text x="62.6" y="184.9" transform="rotate(-90 62.6 184.9)">113</text>
<text x="148.4" y="183.2">R104</text>
<text x="307.7" y="180.6">NIM_IN2</text>
<text x="357.5" y="180.6">NIM_OUT2</text>
<text x="69.8" y="191.3" transform="rotate(-90 69.8 191.3)">R46</text>
<text x="76.5" y="190.5" transform="rotate(-90 76.5 190.5)">50</text>
<text x="242.6" y="189.4" transform="rotate(-90 242.6 189.4)">R101</text>
<text x="249.3" y="189" transform="rotate(-90 249.3 189)">3.3k</text>
<text x="154.2" y="194.3">600</text>
<text x="153.5" y="201">R102</text>
<text x="47.2" y="214.6">3.3k</text>
<text x="64.8" y="214.6" transform="rotate(-90 64.8 214.6)">IO_NIM_IN2</text>
<text x="97.8" y="210.3" transform="rotate(-90 97.8 210.3)">R51</text>
<text x="104.5" y="210.6" transform="rotate(-90 104.5 210.6)">3.3k</text>
<text x="47.5" y="221.3">R47</text>
<text x="79.7" y="216.7">10</text>
<text x="81" y="221.7">9</text>
<text x="95.5" y="219.2">7</text>
<text x="158.7" y="219.9" transform="rotate(-90 158.7 219.9)">R111</text>
<text x="165.4" y="219.5" transform="rotate(-90 165.4 219.5)">3.3k</text>
<text x="170.2" y="219.9" transform="rotate(-90 170.2 219.9)">R109</text>
<text x="176.9" y="219.5" transform="rotate(-90 176.9 219.5)">1.2k</text>
<text x="221.2" y="219.7">IO_NIM_OUT2</text>
<text x="57.1" y="226.8" transform="rotate(-90 57.1 226.8)">R48</text>
<text x="63.8" y="226.8" transform="rotate(-90 63.8 226.8)">113</text>
<text x="242.6" y="226.2" transform="rotate(-90 242.6 226.2)">R106</text>
<text x="249.3" y="224.8" transform="rotate(-90 249.3 224.8)">1k</text>
<text x="71.1" y="233.2" transform="rotate(-90 71.1 233.2)">R49</text>
<text x="77.8" y="232.5" transform="rotate(-90 77.8 232.5)">50</text>
<text x="132" y="229.9">NIM_OUT2</text>
<text x="149.2" y="229.9">100</text>
<text x="283.2" y="232.4">TITLE:</text>
<text x="148.4" y="236.6">R110</text>
<text x="242.6" y="242.7" transform="rotate(-90 242.6 242.7)">R107</text>
<text x="249.3" y="242.3" transform="rotate(-90 249.3 242.3)">3.3k</text>
<text x="313.7" y="242.6">Design:</text>
<text x="350.5" y="242.6">Page Description:</text>
<text x="396.2" y="242.6">REV:</text>
<text x="154.2" y="247.6">600</text>
<text x="153.5" y="254.3">R108</text>
<text x="280.7" y="265.4">DATED:</text>
<text x="367" y="265.4">SHEET:</text>
<text x="377.2" y="265.4">5 OF 11</text>
</g>
</svg>
